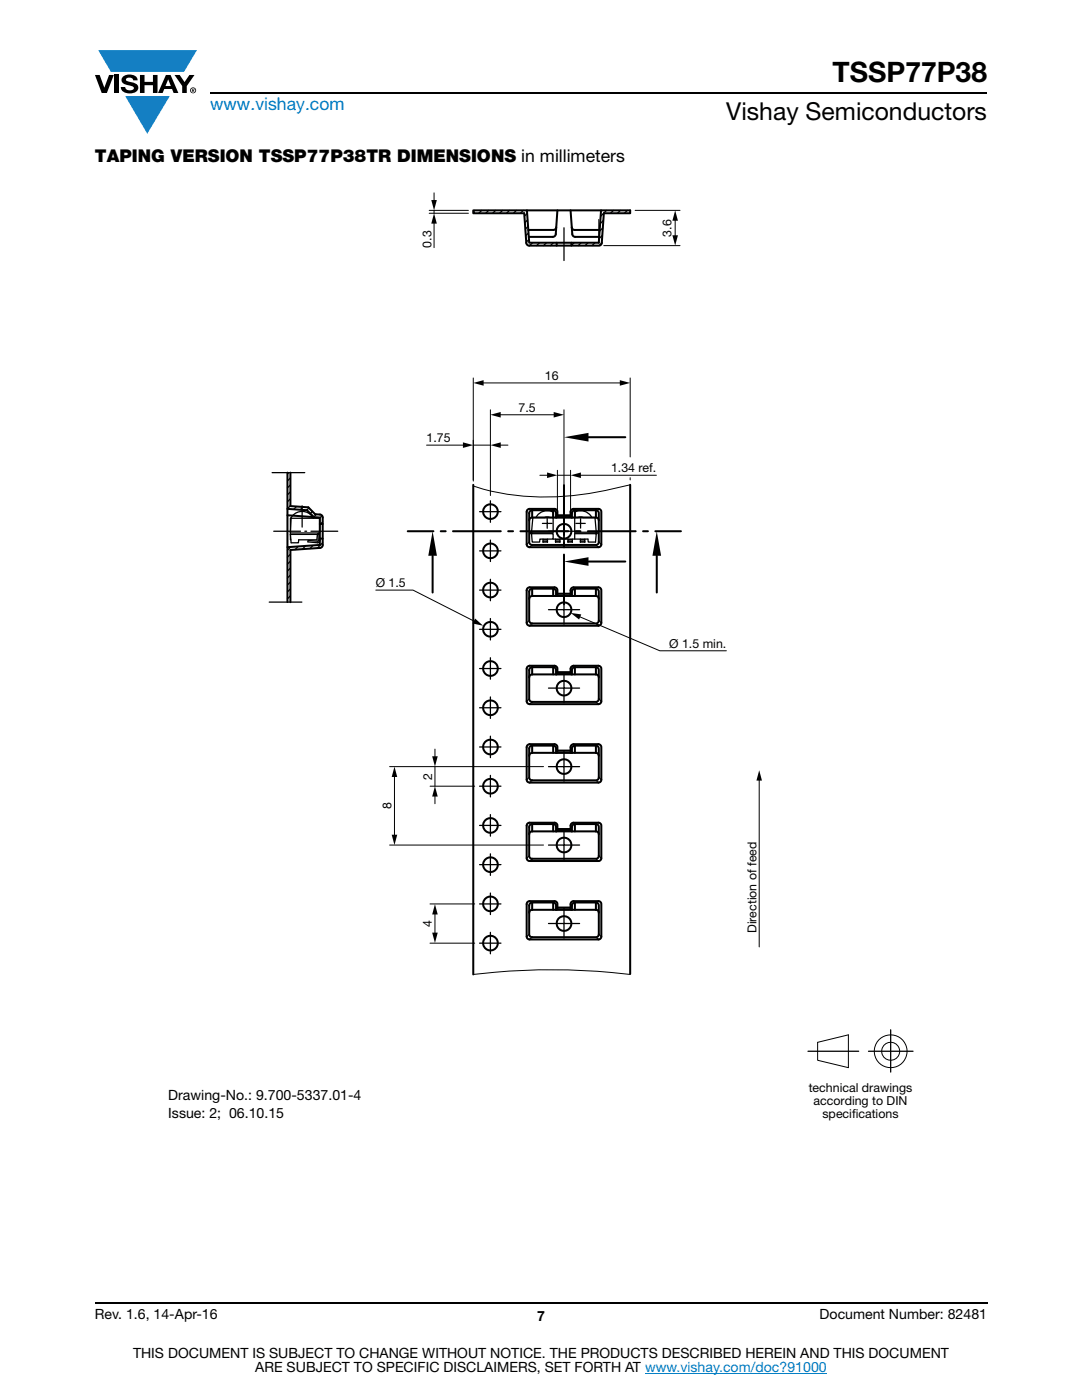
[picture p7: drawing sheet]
<svg xmlns="http://www.w3.org/2000/svg" width="216mm" height="279mm" viewBox="0 0 216 279" stroke-linecap="round" stroke-linejoin="round" font-family="sans-serif">
<g fill="#147fc3">
<path d="M19.6 10h19.7l-2.6 4.3h-1.1h-13.5z"/>
<path d="M25 19.2h8.9l-4.5 7.5z"/>
</g>
<g fill="#000">
<path d="M18.9 15h1l.9 2.5 1-2.5h.9l-1.4 3.6h-1zM22.9 15h.9v3.6h-.9zM24.6 15.3a2.1 2.1 0 0 1 2.8 .3l.1 .4h-.9a.79 .79 0 0 0-.7-.5 .79 .79 0 0 0-.8 .4l.3 .3 1 .2a1.08 1.08 0 0 1 1.2 1 1.08 1.08 0 0 1-1.1 1.2 1.73 1.73 0 0 1-2.4-1.2h.9a.96 .96 0 0 0 .8 .6 .96 .96 0 0 0 .9-.4 1.31 1.31 0 0 0-1.2-.6 1.03 1.03 0 0 1-1.1-.6 1.03 1.03 0 0 1 .2-1.1zM27.9 15h.9v1.3h1.7v-1.3h.9v3.6h-.9v-1.6h-1.7v1.6h-.9zM34.8 15h1.1l.9 1.4 1-1.4h1l-1.5 2.2v1.4h-.9v-1.4z"/>
<path d="M33.6 15.9l.5 1.3h-1.1zM33.1 15l-1.6 3.6h1l.3-.8h1.5l.3 .8h1l-1.6-3.6z"/>
<path d="M38.4 17.8h.2v.2h-.2zM38.3 17.7v.7h.1v-.3l.4 .3-.2-.3 .2-.2-.1-.2z"/>
<path d="M38.1 18a.46 .46 0 0 1 .9 0 .46 .46 0 0 1-.9 0zM37.9 18a.6 .6 0 0 0 1.2 0 .6 .6 0 0 0-1.2 0z"/>
</g>
<path d="M42 18.6h155M18.9 260h178.1" fill="none" stroke="#000" stroke-width=".36"/>
<path d="M128.7 274h36.3" fill="none" stroke="#007ec4" stroke-width=".2"/>
<path d="M33.6 38.4h148.7v185.3h-148.7z" fill="#fff"/>
<g fill="none" stroke="#000" stroke-width=".4">
<path d="M94.4 42h31.3v.6h-5.2l-.4 5.9-.1 .3-.3 .2h-14.1l-.3-.1-.3-.4-.4-5.9h-10.2zM105.1 42l.5 6.4h13.9l.4-6.4M111 45.3l-.3 .5-.3 .1h-5M111.1 48.4v.6M111.2 42l-.3 4.7-.3 .5-.3 .1h-4.8M113.8 42l.4 4.7M114 48.4v.6M114.1 45.4l.2 .4 .4 .1h5M114.2 46.7l.1 .3 .5 .3h4.8M57.4 94.3v25.9M58 94.3l-.1 6.7 3.6 .3 1.4 1.3 1.1 .1 .3 .2 .1 5.9-.1 .3-.4 .2-5.9 .5v10.4M94.4 96.8v97.7"/>
<path d="M112.5 96.8v10M117.4 87.3h7.4M125.7 96.8v97.6M57.4 101.6l3.9 .2 1.3 1.4M57.4 102.8l6.4 .5v5.5l-6.4 .4M63.8 107.5h.6M63.8 104.6h.6M81.4 106h5.1M86.3 110.9v7.4M87.9 106h1M90.4 106h9.5M101.4 106h1"/>
<path d="M103.8 106h9.6M106.2 118.9l-.5 .3-.1 .3M106.2 103.3l-.5 .2-.1 .4M106.2 118.9h12.7M106.2 103.3h12.7M106.2 117.5l-.5 .2-.1 .4v5.7l.1 .4 .5 .2h12.9l.3-.2 .1-.4v-5.7l-.1-.4-.5-.2M106.2 117.5h4.2M106.2 101.8h4.2M106.2 101.8v1.5M106.2 117.5v1.4M110.4 101.8v1.5M110.4 117.5v1.4"/>
<path d="M110.4 117.5l.3 .1 .2 .3 .1 1 2.9-.1M110.4 101.8l.3 .1 .2 .3 .1 1.1 2.9-.1M111.2 118.5h2.7M111.2 102.8h2.7M111.2 118.8v-1.2l-.4-.4h-5.1l-.4 .1-.2 .5v6.5l.1 .3 .5 .3h13.7l.5-.3 .1-.3v-6.5l-.2-.5-.4-.1h-5.1l-.4 .4v1.2M111.2 103.2v-1.2l-.4-.4h-5.1l-.5 .2-.1 .4v6.4l.1 .4 .5 .2h13.7l.5-.2 .1-.4v-6.4l-.2-.5-.4-.1h-5.1l-.4 .4v1.2M112.5 108.2v1M112.5 110.7v9.9M114.7 117.5h4.2M114.7 101.8h4.2M114.7 117.5l-.3 .1-.2 .3-.1 1-.2-.1M114.7 101.8l-.3 .1-.2 .3-.1 1.1-.2-.1"/>
<path d="M114.7 101.8v1.5M114.7 117.5v1.4M114.9 106h.9M117.3 106h9.5M117.4 112.1h7.4M118.9 118.9l.5 .3 .1 .3M118.9 103.3l.3 .1 .3 .5M118.9 101.8v1.5M118.9 117.5v1.4M118.9 101.8l.3 .1 .3 .5v5.8l-.3 .4-.3 .2-12.9-.1-.3-.2-.1-.3v-5.8l.2-.5 .4-.1M128.3 106h1M130.8 106h5.1"/>
<path d="M131 110.9v7.4M106.2 134.6l-.4 .1-.2 .5M106.2 134.6h12.7M106.2 133.2l-.5 .2-.1 .3v5.8l.2 .5 .4 .1h12.7l.3-.1 .3-.5v-5.8l-.1-.3-.5-.2M106.2 133.2h4.2M106.2 133.2v1.4M110.4 133.2v1.4M110.4 133.2l.3 .1 .2 .2 .1 1.1 2.9-.1M111.2 134.1h2.7M111.2 134.5v-1.2l-.4-.4h-5.1l-.5 .2-.1 .4v6.4l.1 .4 .5 .2h13.7l.4-.1 .2-.5v-6.4l-.1-.4-.5-.2h-5.1l-.4 .4v1.2M114.7 133.2h4.2M114.7 133.2l-.5 .2-.1 1.2-.2-.1"/>
<path d="M114.7 133.2v1.4M118.9 134.6l.3 .1 .3 .5M118.9 133.2v1.4M106.2 150.2l-.5 .3-.1 .3M106.2 150.2h12.7M106.2 148.8l-.5 .2-.1 .4v5.7l.1 .4 .5 .2h12.7l.3-.1 .3-.5v-5.7l-.1-.4-.5-.2M106.2 148.8h4.2M106.2 148.8v1.4M110.4 148.8v1.4M110.4 148.8l.3 .1 .2 .3 .1 1h2.9M111.2 149.8h2.7M111.2 150.2v-1.3l-.4-.3-5.1-.1-.5 .3-.1 .3v6.5l.1 .3 .5 .3h13.7l.5-.3 .1-.3v-6.5l-.2-.5-.4-.1-5.1 .1-.4 .3v1.3"/>
<path d="M114.7 148.8h4.2M114.7 148.8l-.5 .2-.1 1.2h-.2M114.7 148.8v1.4M118.9 150.2l.5 .3 .1 .3M118.9 148.8v1.4M106.2 165.9l-.5 .3-.1 .3M106.2 165.9h12.7M106.2 164.5h4.2M106.2 164.5v1.4M110.4 164.5v1.4M110.4 164.5l.3 .1 .2 .3 .1 1 2.9-.1M111.2 165.5h2.7"/>
<path d="M111.2 165.8v-1.2l-.4-.4h-5.1l-.5 .2-.1 .4v6.5l.1 .3 .5 .2h13.7l.5-.2 .1-.3v-6.5l-.2-.5-.4-.1h-5.1l-.4 .4v1.2M114.7 164.5h4.2M114.7 164.5l-.3 .1-.2 .3-.1 1-.2-.1M114.7 164.5v1.4M118.9 165.9l.5 .3 .1 .3M118.9 164.5v1.4M118.9 164.5l.5 .2 .1 .4v5.7l-.3 .5-.3 .1h-12.9l-.3-.2-.1-.4v-5.7l.1-.4 .5-.2M106.2 181.6l-.5 .2-.1 .3M106.2 181.6h12.7M106.2 180.1l-.4 .1-.2 .5M106.2 180.1h4.2M106.2 180.1v1.5"/>
<path d="M110.4 180.1v1.5M110.4 180.1l.3 .1 .2 .3 .1 1.1 2.9-.1M111.2 181.1h2.7M111.2 181.5v-1.3l-.4-.3-5.1-.1-.5 .3-.1 .3v6.5l.1 .4 .5 .2h13.7l.5-.2 .1-.4v-6.5l-.2-.4-.4-.2-5.1 .1-.4 .3v1.3M114.7 180.1h4.2M114.7 180.1l-.3 .1-.2 .3-.1 1.1-.2-.1M114.7 180.1v1.5M118.9 181.6l.5 .2 .1 .3M118.9 180.1v1.5M118.9 180.1l.3 .1 .3 .5v5.8l-.3 .4-.3 .1h-12.9l-.3-.2-.1-.3v-5.8"/>
<circle cx="97.9" cy="117.8" r="1.47"/>
<circle cx="97.9" cy="109.9" r="1.47"/>
<circle cx="97.9" cy="102.1" r="1.47"/>
<circle cx="112.5" cy="106" r="1.47"/>
<circle cx="97.9" cy="133.4" r="1.47"/>
<circle cx="97.9" cy="125.6" r="1.47"/>
<circle cx="112.5" cy="137.3" r="1.47"/>
<circle cx="112.5" cy="121.7" r="1.47"/>
<circle cx="97.9" cy="141.3" r="1.47"/>
<circle cx="97.9" cy="156.9" r="1.47"/>
<circle cx="97.9" cy="149.1" r="1.47"/>
<circle cx="112.5" cy="153" r="1.47"/>
<circle cx="97.9" cy="164.7" r="1.47"/>
<circle cx="97.9" cy="172.6" r="1.47"/>
<circle cx="112.5" cy="168.6" r="1.47"/>
<circle cx="97.9" cy="180.4" r="1.47"/>
<circle cx="97.9" cy="188.2" r="1.47"/>
<circle cx="112.5" cy="184.3" r="1.47"/>
</g>
<g fill="none" stroke="#000" stroke-width=".2">
<path d="M86.6 38.5v1.8M85.6 42h7.9M85.6 42.6h7.9M86.6 42v.6M86.6 44.2v5.2M119.5 43.8v4.6M120.5 49h15.2M126.7 42h9M134.7 43.7v3.6M94.4 75.4v20.6M96.1 76.4h28M125.7 75.4v15.8"/>
<path d="M85.1 88.8h7.6M94.4 88.8h3.5M97.9 81.8v17.1M99.5 82.8h11.4M99.5 88.8h1.9M107.7 94.8h1.8M111.2 93.9v7.8M111.2 94.8h2.7M112.5 81.8v20.1M113.9 93.9v7.8M115.5 94.8h15.5M125.7 96.8a60.8 60.8 0 0 1-22.9 2l-1.6-.2a38.3 38.3 0 0 1-6.8-1.6"/>
<path d="M125.7 95.3v.5M62.2 103.3h1.6M75 117.8h7.4l12.5 6.3M105.6 108.2l-.5 .4M106.2 108.8l-.5 .4M118.9 108.8l.5 .4M119.5 108.2l.5 .4M105.6 123.8l-.5 .5M105.6 139.5l-.5 .4M106.2 124.4l-.5 .5M115.4 123l16.3 6.9h13.2M118.9 124.4l.5 .5"/>
<path d="M119.5 123.8l.5 .5M119.5 139.5l.5 .4M77.7 153h30.8M78.7 154.7v12.3M85.8 156.9h8.9M86.8 149.5v1.8M86.8 153v3.9M86.8 158.6v1.8M105.6 155.1l-.5 .5M106.2 155.7l-.5 .5M106.2 140.1l-.5 .4M118.9 155.7l.5 .5"/>
<path d="M118.9 140.1l.5 .4M119.5 155.1l.5 .5M151.5 155.4v33.6M77.7 168.6h30.8M105.6 170.8l-.5 .5M106.2 171.4l-.5 .4M118.9 171.4l.5 .4M119.5 170.8l.5 .5M85.8 188.2h8.9M85.8 180.4h8.9M86.8 182.1v4.4M94.4 194.5a130.7 130.7 0 0 1 31.3 0"/>
<path d="M105.6 186.5l-.5 .4M106.2 187l-.5 .5M118.9 187l.5 .5M119.5 186.5l.5 .4M163.1 208l6.2-1.5v6.6l-6.2-1.5z"/>
<circle cx="177.7" cy="209.8" r="3.3"/>
<circle cx="177.7" cy="209.8" r="1.8"/>
</g>
<path d="M112.5 87.3l4.9-.9v1.7zM86.3 106l.9 4.9h-1.7zM112.5 112.1l4.9-.9v1.7zM131 106l.9 4.9h-1.7z" fill="#000"/>
<g fill="#000">
<path d="M86.1 39.9h1.1l-.6 2.1zM86.6 42.6l.6 2h-1.1zM134.7 42l.6 2.1h-1.1zM134.2 47h1.1l-.6 2zM94.4 76.4l2.1-.5v1.1zM123.7 75.9l2 .5-2 .6zM92.4 88.3l2 .5-2 .6zM97.8 82.8l2.1-.6v1.1zM97.9 88.8l2-.5v1.1zM109.2 94.3l2 .5-2 .6zM110.5 82.2l2 .6-2 .5zM113.9 94.8l2-.5v1.1z"/>
<path d="M94.8 123.4l1.6 1.5-2.1-.5zM113.9 122.3l2.1 .3-.4 1zM78.7 153l.6 2.1h-1.1zM86.8 156.9l.5 2.1h-1.1zM86.2 150.9h1.1l-.5 2.1zM151.5 153.7l.5 2.1h-1.1zM78.2 166.6h1.1l-.6 2.1zM86.2 186.1h1.1l-.5 2.1zM86.8 180.4l.5 2.1h-1.1z"/>
</g>
<g fill="none" stroke="#000" stroke-width=".25">
<path d="M94.7 42l-.3 .3M96.1 42l-.6 .6M97.5 42l-.6 .6M98.9 42l-.6 .6M100.3 42l-.6 .6M101.6 42l-.5 .6M103 42l-.5 .6M104.4 42l-.6 .6M105.2 42.6l-.6 .6M105.3 43.9l-.6 .5M105.4 45.2l-.6 .5M105.5 46.5l-.6 .5"/>
<path d="M105.6 47.8l-.6 .5M106.3 48.4l-.6 .6M107.7 48.4l-.6 .6M109 48.4l-.5 .6M110.4 48.4l-.6 .6M112.5 45.5v6.5M114.6 48.4l-.6 .6M116 48.4l-.6 .6M117.3 48.4l-.6 .6M118.7 48.4l-.6 .6M120.1 48.5l-.6 .5M120.2 47l-.6 .6"/>
<path d="M120.3 45.5l-.7 .6M120.4 44l-.7 .6M121 42l-1.1 1.2M122.4 42l-.6 .6M123.8 42l-.6 .6M125.2 42l-.6 .6M54.3 94.3h6.5M57.6 94.3l-.2 .3M57.9 95.4l-.5 .6M57.9 96.8l-.5 .6M57.9 98.2l-.5 .5M57.9 99.5l-.5 .6"/>
<path d="M97.9 99.9v4.3M54.6 106h5.4M57.9 106.7l.1 1M57.9 106.4h5.6v.3h-5.6M57.9 106.4v.3M57.9 110.6l-.5 .6M57.9 112l-.5 .6M57.9 113.4l-.5 .6M57.9 114.8l-.5 .6M57.9 116.1l-.5 .6M57.9 117.5l-.5 .6M57.9 118.9l-.5 .6"/>
<path d="M57.9 100.9l-.5 .6M58 109.2l-.6 .6M58.1 103.4h5.7v3h-.3M58.1 103.4h-.2v3M58.1 103.4l-.2 3M58.1 103.4a2.49 2.49 0 0 1 2.2-1.3 2.49 2.49 0 0 1 2.2 1.3M59.2 101.1l-.6 .5M59.5 109.1l-.6 .6M60.3 100.9v4.3M60.4 101.2l-.5 .5M60.8 106h.4M61 109l-.7 .6"/>
<path d="M61.6 101.4l-.4 .4M62.1 106h5.3M62.3 102.1l-.4 .4M62.5 108.9l-.7 .6M63.1 102.6l-.5 .6M63.5 106.4l.2 .3 .1 1.2-.1 .3-.3 .1-2-.2 .1-.2 2 .1-.2-1.3-.1 1h-3.6l-.1 .6h-1.4l-.2-1.6M63.8 107.5h.1M64.3 102.9l-.5 .5M64.4 108.3l-1.1 1.1M64.4 104.1l-.4 .5M95.7 117.8h4.3M95.7 102.1h4.3"/>
<path d="M97.9 107.8v4.3M97.9 115.6v4.3M100 109.9h-4.3M105.9 106.2h.2v.3h-.2zM106.1 106.2v.3M106.1 106.5h4.3v1.1h-2.7v.6h-1.5zM106.3 103.3h2.4l.3-.1 1.4 .1v2.9h-4.3zM108.2 104.5h1v.9M108.4 107.7h.8v.3M108.4 107.6v.6h.8v-.2h-.8M109.2 103.5v1h1M109.2 107.6v.1"/>
<path d="M109.4 106h3.1v2.9M110.8 107.7h.9M110.8 107.6v.6h.9v-.2h-.9M111.7 107.6v.4M112.5 102.2v6.3M112.5 118.6v3.1h3.2M112.5 102.9v3.1h3.2M113.3 108h.9v.2M113.3 107.6v.1M113.3 108v.2h.9M114.2 107.7v.3M114.2 107.6v.1h-.9v.3"/>
<path d="M114.7 107.6v-1.1h4.3l-.2 1.7h-1.4l-.1-.6h-6.9M114.9 104.5h.9v.9M115.8 107.7h.9v.3M115.8 108h.9v.2M115.8 107.6v.6h.9M115.8 103.5v1h1M116.7 107.6v.1M118.1 103.3a2.54 2.54 0 0 0-3.4-1.1v4h4.3l-.3-2.9h-2.3l-.4-.1-.7 .1h-4.9v-1.1a2.54 2.54 0 0 0-3.5 1.1M119 106.2v.3M119 106.2h.2v.3h-.2zM53.7 120.2h6.5M95.7 125.6h4.3"/>
<path d="M97.9 123.4v4.3M97.9 131.3v4.2M97.9 139.1v4.3M100 133.4h-4.3M109.4 121.7h3.1v2.9M109.4 137.3h3.1v2.9M112.5 134.2v3.1h3.2M95.7 141.2h4.3M95.7 156.9h4.3M97.9 146.9v4.3M97.9 154.7v4.3M100 149.1h-4.3"/>
<path d="M109.4 153h3.1v2.9M112.5 149.9v3.1h3.2M95.7 164.7h4.3M97.9 162.6v4.3M97.9 170.4v4.3M97.9 178.2v4.3M100 172.6h-4.3M109.4 168.7h3.1v2.8M112.5 165.5v3.2h3.2M95.7 180.4h4.3M95.7 188.2h4.3M97.9 186.1v4.3"/>
<path d="M109.4 184.3h3.1v2.9M112.5 181.2v3.1h3.2M161.2 209.8h10.1M173.3 209.8h8.9M177.7 205.5v8.5"/>
</g>
<text font-size="5.6" x="166.1" y="16.4">TSSP77P38</text>
<text font-size="4.9" x="144.9" y="24">Vishay Semiconductors</text>
<text font-size="3.5" fill="#007ec4" x="42" y="21.9">www.vishay.com</text>
<text font-size="3.5" x="18.9" y="32.3">TAPING VERSION TSSP77P38TR DIMENSIONS in millimeters</text>
<g font-size="2.8">
<text x="33.6" y="219.5">Drawing-No.: 9.700-5337.01-4</text>
<text x="33.6" y="223.1">I</text>
<text x="34.3" y="223.1">ssue: 2; 06.10.15</text>
<text x="18.9" y="263.3">Rev. 1.6, 14-Apr-16</text>
<text x="107.2" y="263.6">7</text>
<text x="163.6" y="263.3">Document Number: 82481</text>
<text x="26.5" y="271">THIS DOCUMENT IS SUBJECT TO CHANGE WITHOUT NOTICE. THE PRODUCTS DESCRIBED HEREIN AND THIS DOCUMENT</text>
<text x="50.9" y="273.8">ARE SUBJECT TO SPECIFIC DISCLAIMERS, SET FORTH AT www.vishay.com/doc?91000</text>
</g>
<g font-size="2.5">
<text x="134" y="47.2" transform="rotate(-90 134 47.2)">3.6</text>
<text x="86.1" y="49.4" transform="rotate(-90 86.1 49.4)">0.3</text>
<text x="108.7" y="75.8">16</text>
<text x="103.5" y="82.2">7.5</text>
<text x="85.1" y="88.2">1.75</text>
<text x="121.9" y="94.3">1.34 ref.</text>
<text x="75" y="117.2">Ø 1.5</text>
<text x="133.5" y="129.3">Ø 1.5 min.</text>
<text x="86.2" y="155.6" transform="rotate(-90 86.2 155.6)">2</text>
<text x="78.1" y="161.5" transform="rotate(-90 78.1 161.5)">8</text>
<text x="86.2" y="185" transform="rotate(-90 86.2 185)">4</text>
<text x="151" y="186.2" transform="rotate(-90 151 186.2)">Direction of feed</text>
<text x="161.4" y="217.8">technical drawings</text>
<text x="162.3" y="220.5">according to DIN</text>
<text x="164.1" y="223.1">specif</text>
<text x="170" y="223.1">ications</text>
</g>
</svg>
